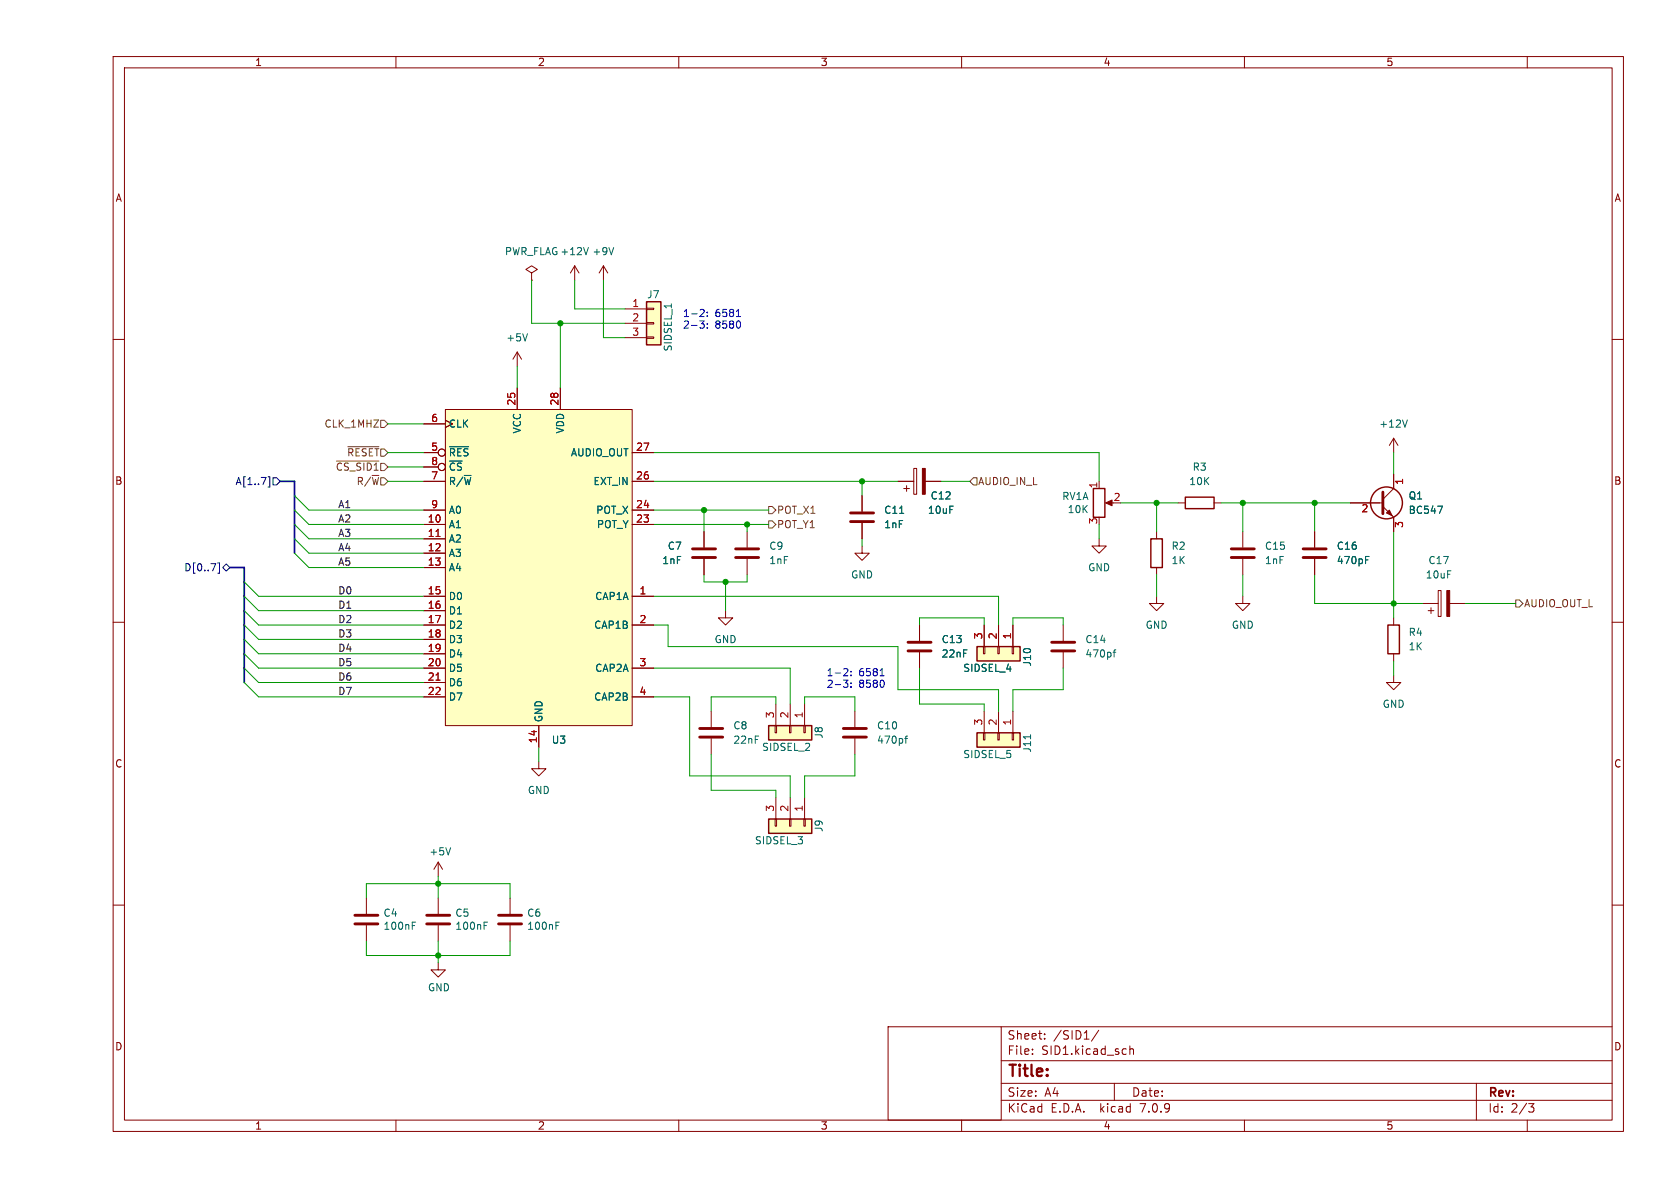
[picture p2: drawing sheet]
<svg xmlns="http://www.w3.org/2000/svg" width="297mm" height="210mm" viewBox="0 0 297 210" stroke-linecap="round" stroke-linejoin="round" font-family="sans-serif">
<g fill="none" stroke="#840000" stroke-width=".18">
<path d="M20 10h267v190h-267zM22 12h263v186h-263zM70 10v2M120 10v2M170 10v2M220 10v2M270 10v2M20 60h2M94 48.3l1-.7-1-.6-1 .6 1 .7v1.2M94 49.5h.1M101.6 47l-.8 1.3M101.6 47v2.5"/>
<path d="M101.6 47l.8 1.3M106.7 47l-.8 1.3M106.7 47v2.5M106.7 47l.7 1.3M110.5 54.6h3.8M110.5 57.2h3.8M110.5 59.7h3.8M114.3 59.6h1.3v.2h-1.3zM114.3 57h1.3v.3h-1.3zM114.3 54.5h1.3v.2h-1.3zM285 60h2M74.9 74.9h3.8"/>
<path d="M78.7 72.4h33.1v55.9h-33.1zM91.4 62.2l-.7 1.3M91.4 62.2v2.6M91.4 68.6v3.8M91.4 62.2l.8 1.3M99.1 68.6v3.8M246.4 77.5l-.8 1.2M246.4 77.5v2.5M246.4 77.5l.7 1.2M74.9 85.1h3.8M74.9 92.7h3.8M74.9 95.3h3.8"/>
<path d="M74.9 97.8h3.8M74.9 90.2h3.8M74.9 80h2.6M74.9 82.6h2.6M111.8 85.1h3.8M111.8 92.7h3.8M111.8 90.2h3.8M111.8 80h3.8M124.5 94v2.8M124.5 98.8v2.8M132.1 94v2.8M132.1 98.8v2.8"/>
<path d="M152.4 96.5v1.3h1.3l-1.3 1.3-1.3-1.3h1.3M152.4 87.6v2.8M152.4 92.5v2.8M158.7 85.1h2.8M159.8 86.4h1M160.3 85.9v1M161.5 82.8h.6v4.6h-.6zM163.6 85.1h2.8M194.3 95.3v1.2h1.3l-1.3 1.3-1.3-1.3h1.3M194.3 85.1v1.3M195.8 88.9h1M204.5 94v1.3"/>
<path d="M208.3 88.9h1.2M214.6 88.9h1.3M219.7 94v2.8M219.7 98.8v2.8M232.4 94v2.8M232.4 98.8v2.8M238.8 88.9h5.7M244.5 89.5l1.9 1.9v2.6M246.4 83.8v2.6l-1.9 1.9M20 110h2M74.9 108h3.8M74.9 105.4h3.8"/>
<path d="M74.9 100.3h3.8M74.9 110.5h3.8M74.9 113h3.8M74.9 115.6h3.8M74.9 118.1h3.8M111.8 105.4h3.8M111.8 110.5h3.8M111.8 118.1h3.8M128.3 108v1.2h1.2l-1.2 1.3-1.3-1.3h1.3M162.6 110.5v2.8M162.6 115.3v2.8M173.9 114.3h.2v1.3h-.2z"/>
<path d="M174 110.5v3.8M176.4 114.3h.3v1.3h-.3zM176.5 110.5v3.8M178.9 114.3h.3v1.3h-.3zM179.1 110.5v3.8M188 110.5v2.8M188 115.3v2.8M204.5 105.4v1.3h1.2l-1.2 1.3-1.3-1.3h1.3M204.5 100.3v1.3M219.7 105.4v1.3h1.3l-1.3 1.3-1.3-1.3h1.3M246.4 119.4v1.3h1.2l-1.2 1.2-1.3-1.2h1.3M246.4 109.2v1.3"/>
<path d="M246.4 115.6v1.2M251.5 106.7h2.8M252.5 108h1M253 107.4v1.1M254.3 104.4h.5v4.6h-.5zM256.3 106.7h2.8M285 110h2M74.9 120.7h3.8M74.9 123.2h3.8M95.2 134.6v1.3h1.3l-1.3 1.3-1.2-1.3h1.2M95.2 128.3v3.8M111.8 123.2h3.8"/>
<path d="M125.7 125.7v2.8M125.7 130.6v2.8M137 128.3h.3v1.2h-.3zM137.2 124.5v3.8M139.6 128.3h.2v1.2h-.2zM139.7 124.5v3.8M142.1 128.3h.3v1.2h-.3zM142.2 124.5v3.8M151.1 125.7v2.8M151.1 130.6v2.8M173.9 129.5h.2v1.3h-.2zM174 125.7v3.8"/>
<path d="M176.4 129.5h.3v1.3h-.3zM176.5 125.7v3.8M178.9 129.5h.3v1.3h-.3zM179.1 125.7v3.8M20 160h2M64.8 158.8v2.7M77.5 152.4v2.5M77.5 158.8v2.7M77.5 152.4l-.8 1.3M77.5 152.4l.7 1.3M90.2 158.8v2.7M137 144.8h.3v1.3h-.3z"/>
<path d="M137.2 141v3.8M139.6 144.8h.2v1.3h-.2zM139.7 141v3.8M142.1 144.8h.3v1.3h-.3zM142.2 141v3.8M285 160h2M64.8 163.6v2.8M77.5 170.2v1.3h1.2l-1.2 1.2-1.3-1.2h1.3M77.5 163.6v2.8M90.2 163.6v2.8M70 198v2M120 198v2"/>
<path d="M157 181.5h20v16.5h-20zM170 198v2M177 194.5h108M177 191.5h108M177 187.5h108M177 181.5h108M182.5 186.3v.1M182.5 185.5v.1M184.7 183.6v.1M184.7 182.8v.1M194.2 182.1l-1.2 2M197 191.5v3"/>
<path d="M199.7 184.9v1.5M199.7 185.5l.3-.1 .3 .1 .1 .9M220 198v2M261 191.5v6.5M270 198v2M270.2 195.1h1l-.5 .6 .4 .1 .1 .5-.3 .3h-.4"/>
<circle cx="78.1" cy="80" r=".63"/>
<circle cx="78.1" cy="82.5" r=".63"/>
</g>
<g fill="none" stroke="#840000" stroke-width=".51">
<path d="M122.4 98.6h4.1M122.4 97h4.1M130 98.6h4.1M130 97h4.1M150.4 92.2h4M150.4 90.7h4M217.7 98.6h4M217.7 97h4M230.4 98.6h4M230.4 97h4M244.5 87v3.8M160.5 115.1h4.1"/>
<path d="M160.5 113.5h4.1M185.9 115.1h4.1M185.9 113.5h4.1M123.7 130.3h4.1M123.7 128.8h4.1M149.1 130.3h4.1M149.1 128.8h4.1M62.7 163.3h4.1M62.7 161.8h4.1M75.4 163.3h4.1M75.4 161.8h4.1M88.1 163.3h4.1"/>
<path d="M88.1 161.8h4.1"/>
</g>
<g fill="none" stroke="#006464" stroke-width=".18">
<path d="M93.3 59l-.5 1.3M104 43.8l-.4 1.2M108.5 43.8l-.4 1.2M79.5 79h3.3M248.8 74.2l-.4 1.3M159 90.7h.8M241.4 99h.4M241.4 98.4h.6M254.2 89.5h.8l-.5 1.2M196.8 115.3h.5M197.3 114.9l-.3 .2v1M159.9 130.5h.5"/>
<path d="M160.4 130.1l-.3 .2v1.1M182.2 129.9v.7M79.7 149.9l-.5 1.2M72.9 163.6h.4M72.9 163h.6M85.6 163.6h.4M85.6 163h.6M98.3 163.6h.4M98.3 163h.6"/>
</g>
<g fill="#840000" stroke="#840000" stroke-width=".18">
<path d="M255.8 104.4h.5v4.6h-.5z"/>
<path d="M245.1 90.7l.5-.5 .5 1z"/>
<path d="M163.1 82.8h.5v4.6h-.5z"/>
<path d="M195.5 88.9l1.1-.5v1z"/>
</g>
<g fill="#ffffc2" stroke="#ffffc2" stroke-width=".18">
<path d="M135.9 144.8h7.6v2.5h-7.6z"/>
<path d="M172.7 114.3h7.6v2.5h-7.6z"/>
<path d="M114.3 53.3h2.5v7.7h-2.5z"/>
<path d="M135.9 128.3h7.6v2.5h-7.6z"/>
<path d="M172.7 129.5h7.6v2.6h-7.6z"/>
<path d="M78.7 72.4h33.1v55.9h-33.1z"/>
</g>
<g fill="none" stroke="#840000" stroke-width=".25">
<path d="M114.3 53.3h2.5v7.7h-2.5zM193.3 86.4h2v5h-2zM203.5 95.3h2v5h-2zM209.5 87.9h5.1v2h-5.1zM172.7 114.3h7.6v2.5h-7.6zM245.4 110.5h2v5.1h-2zM135.9 128.3h7.6v2.5h-7.6zM172.7 129.5h7.6v2.6h-7.6zM135.9 144.8h7.6v2.5h-7.6z"/>
<circle cx="245.1" cy="88.9" r="2.82"/>
</g>
<path d="M77.1 94.8h.7M77.1 120.2h.7" fill="none" stroke="#a90000" stroke-width=".18"/>
<path d="M61.5 79h5.5M67.3 74.3h.6l.7 .6-.7 .7h-.6zM59.5 81.5h7.5M135.9 89.5h.6l.7 .7-.7 .6h-.6zM135.9 92.1h.6l.7 .6-.7 .6h-.6zM172.1 84.5h.6v1.2h-.6l-.7-.6zM268 106h.6l.6 .7-.6 .6h-.6z" fill="none" stroke="#725600" stroke-width=".18"/>
<path d="M38.5 99.5h.3v1.8h-.3M47.4 84.3h.3v1.8h-.3M48.3 84.5h.6l.6 .6-.6 .6h-.6zM39.4 100.3l.6-.6 .6 .6-.6 .7z" fill="none" stroke="#000084" stroke-width=".18"/>
<g fill="none" stroke="#0000c2" stroke-width=".18">
<path d="M123.7 56.7h.8l-.4 .5 .3 .1 .1 .5-.2 .2h-.4M124 54.7l.4 .1 .1 .3-.8 .9h.8M125 55.8v.2M125 55.2v.1M125 57.2v.1M125 57.9v.1M130.2 56h.7M130.8 57v.8M149.4 118.2l.4 .1 .1 .3-.8 .9h.8M150.4 119.3v.2M150.4 118.7v.1M155.6 119.5h.7"/>
<path d="M149.1 120.2h.8l-.4 .5 .3 .1 .1 .5-.2 .2h-.4M150.4 120.7v.1M150.4 121.4v.1M156.2 120.5v.8"/>
</g>
<path d="M49.5 85.1h2.6v12.7M40.6 100.3h2.6v20.4" fill="none" stroke="#000084" stroke-width=".3"/>
<g fill="none" stroke="#009600" stroke-width=".18">
<path d="M94 49.5v7.7h16.5M99.1 57.2v11.4M101.6 49.5v5.1h8.9M106.7 49.5v10.2h3.8M68.6 74.9h6.3M91.4 64.8v3.8M52.1 87.6l2.5 2.6h20.3M52.1 90.2l2.5 2.5h20.3M52.1 97.8l2.5 2.5h20.3M52.1 95.3l2.5 2.5h20.3M52.1 92.7l2.5 2.6h20.3M68.6 80h6.3"/>
<path d="M68.6 85.1h6.3M68.6 82.6h6.3M115.6 90.2h20.3M115.6 80h78.7v5.1M115.6 85.1h43.1M115.6 92.7h20.3M124.5 90.2v3.8M132.1 92.7v1.3M152.4 85.1v2.5M152.4 95.3v1.2M166.4 85.1h5M194.3 92.7v2.6"/>
<path d="M198.1 88.9h10.2M204.5 88.9v5.1M215.9 88.9h22.9M219.7 88.9v5.1M232.4 88.9v5.1M246.4 80v3.8M246.4 94v15.2M43.2 105.4l2.5 2.6h29.2M43.2 102.9l2.5 2.5h29.2M43.2 115.6l2.5 2.5h29.2M43.2 110.5l2.5 2.5h29.2M43.2 118.1l2.5 2.6h29.2"/>
<path d="M43.2 108l2.5 2.5h29.2M43.2 113l2.5 2.6h29.2M115.6 110.5h2.5v3.8h40.6v7.6h17.8v3.8M115.6 105.4h60.9v5.1M115.6 118.1h24.1v6.4M124.5 101.6v1.3h7.6v-1.3M128.3 102.9v5.1M162.6 110.5v-1.3h11.4v1.3M162.6 118.1v6.4h11.4v1.2M179.1 110.5v-1.3h8.9v1.3M188 118.1v3.8h-8.9v3.8M204.5 101.6v3.8"/>
<path d="M219.7 101.6v3.8M232.4 101.6v5.1h19.1M246.4 116.8v2.6M259.1 106.7h8.9M43.2 120.7l2.5 2.5h29.2M95.2 132.1v2.5M115.6 123.2h6.3v14h17.8v3.8M125.7 133.4v6.3h11.5v1.3M137.2 124.5v-1.3h-11.5v2.5M142.2 124.5v-1.3h8.9v2.5M151.1 133.4v3.8h-8.9v3.8M64.8 158.8v-2.6h25.4v2.6"/>
<path d="M77.5 154.9v3.9M64.8 166.4v2.5h25.4v-2.5M77.5 166.4v3.8"/>
</g>
<g fill="#009600" stroke="#009600" stroke-width=".18">
<circle cx="152.4" cy="85.1" r=".46"/>
<circle cx="132.1" cy="92.7" r=".46"/>
<circle cx="124.5" cy="90.2" r=".46"/>
<circle cx="99.1" cy="57.2" r=".46"/>
<circle cx="77.5" cy="156.2" r=".46"/>
<circle cx="77.5" cy="168.9" r=".46"/>
<circle cx="232.4" cy="88.9" r=".46"/>
<circle cx="246.4" cy="106.7" r=".46"/>
<circle cx="204.5" cy="88.9" r=".46"/>
<circle cx="219.7" cy="88.9" r=".46"/>
<circle cx="128.3" cy="102.9" r=".46"/>
</g>
<text font-size="2.8" fill="#840000" x="178" y="190.9">Title:</text>
<g font-size="2.1" fill="#840000">
<text x="178" y="184">Sheet:</text>
<text x="186.2" y="184">/SID1/</text>
<text x="178" y="186.7">File:</text>
<text x="184.1" y="186.7">SID1.kicad_sch</text>
<text x="178" y="196.9">KiCad</text>
<text x="178" y="194.1">Size:</text>
<text x="184.7" y="194.1">A4</text>
<text x="185.7" y="196.9">E.D.A.</text>
<text x="194.6" y="196.9">kicad</text>
<text x="200" y="194.1">Date:</text>
<text x="201.8" y="196.9">7.0.9</text>
<text x="263" y="194.3">Rev:</text>
<text x="263" y="196.9">Id:</text>
<text x="267.1" y="196.9">2/3</text>
</g>
<g font-size="1.8" fill="#840000">
<text x="45" y="11.9">1</text>
<text x="95" y="11.9">2</text>
<text x="145" y="11.9">3</text>
<text x="195" y="11.9">4</text>
<text x="245" y="11.9">5</text>
<text x="20.3" y="35.9">A</text>
<text x="285.3" y="35.9">A</text>
<text x="20.3" y="85.9">B</text>
<text x="285.3" y="85.9">B</text>
<text x="20.3" y="135.9">C</text>
<text x="285.3" y="135.9">C</text>
<text x="20.3" y="185.9">D</text>
<text x="285.3" y="185.9">D</text>
<text x="45" y="199.9">1</text>
<text x="95" y="199.9">2</text>
<text x="145" y="199.9">3</text>
<text x="195" y="199.9">4</text>
<text x="245" y="199.9">5</text>
</g>
<g font-size="1.8" fill="#006464">
<text x="89.2" y="45.3">PWR_FLAG+12V</text>
<text x="104.6" y="45.3">+9V</text>
<text x="114.3" y="52.9">J7</text>
<text x="89.4" y="60.6">+5V</text>
<text x="119" y="62.2" transform="rotate(-90 119 62.2)">SIDSEL_1</text>
<text x="79.2" y="75.8">CLK</text>
<text x="92.3" y="76.7" transform="rotate(-90 92.3 76.7)">VCC</text>
<text x="99.9" y="76.7" transform="rotate(-90 99.9 76.7)">VDD</text>
<text x="243.7" y="75.8">+12V</text>
<text x="79.2" y="80.9">~{RES}</text>
<text x="79.2" y="83.4">~{CS}</text>
<text x="100.8" y="80.9">AUDIO_OUT</text>
<text x="210.7" y="83.4">R3</text>
<text x="79.2" y="86">R/~{W}</text>
<text x="104.8" y="86">EXT_IN</text>
<text x="164.4" y="88.5">C12</text>
<text x="187.7" y="88.6">RV1A</text>
<text x="210.1" y="86">10K</text>
<text x="248.9" y="88.5">Q1</text>
<text x="79.2" y="93.6">A1</text>
<text x="79.2" y="91">A0</text>
<text x="105.3" y="91">POT_X</text>
<text x="105.4" y="93.6">POT_Y</text>
<text x="156.2" y="93.6">1nF</text>
<text x="156.2" y="91">C11</text>
<text x="163.9" y="91">10uF</text>
<text x="188.7" y="90.9">10K</text>
<text x="248.9" y="91">BC547</text>
<text x="79.2" y="96.1">A2</text>
<text x="79.2" y="98.7">A3</text>
<text x="79.2" y="101.2">A4</text>
<text x="117" y="99.9">1nF</text>
<text x="118" y="97.4">C7</text>
<text x="135.9" y="97.4">C9</text>
<text x="135.9" y="99.9">1nF</text>
<text x="192.3" y="101.2">GND</text>
<text x="207" y="97.4">R2</text>
<text x="207" y="99.9">1K</text>
<text x="223.5" y="99.9">1nF</text>
<text x="223.5" y="97.4">C15</text>
<text x="236.2" y="99.9">470pF</text>
<text x="236.2" y="97.4">C16</text>
<text x="252.4" y="99.9">C17</text>
<text x="79.2" y="106.3">D0</text>
<text x="105.1" y="106.3">CAP1A</text>
<text x="150.4" y="102.5">GND</text>
<text x="252" y="102.5">10uF</text>
<text x="79.2" y="108.8">D1</text>
<text x="79.2" y="111.4">D2</text>
<text x="79.2" y="113.9">D3</text>
<text x="104.9" y="111.4">CAP1B</text>
<text x="126.2" y="113.9">GND</text>
<text x="166.4" y="113.9">C13</text>
<text x="191.8" y="113.9">C14</text>
<text x="202.4" y="111.4">GND</text>
<text x="217.7" y="111.4">GND</text>
<text x="248.9" y="112.6">R4</text>
<text x="79.2" y="116.4">D4</text>
<text x="79.2" y="119">D5</text>
<text x="105.1" y="119">CAP2A</text>
<text x="166.4" y="116.4">22nF</text>
<text x="170.2" y="119">SIDSEL_4</text>
<text x="182.5" y="117.9" transform="rotate(-90 182.5 117.9)">J10</text>
<text x="191.8" y="116.4">470pf</text>
<text x="248.9" y="115.2">1K</text>
<text x="79.2" y="121.5">D6</text>
<text x="79.2" y="124.1">D7</text>
<text x="104.9" y="124.1">CAP2B</text>
<text x="244.3" y="125.3">GND</text>
<text x="96.1" y="127.8" transform="rotate(-90 96.1 127.8)">GND</text>
<text x="97.5" y="131.7">U3</text>
<text x="129.5" y="129.1">C8</text>
<text x="129.5" y="131.7">22nF</text>
<text x="145.6" y="130.7" transform="rotate(-90 145.6 130.7)">J8</text>
<text x="154.9" y="129.1">C10</text>
<text x="154.9" y="131.7">470pf</text>
<text x="134.6" y="132.9">SIDSEL_2</text>
<text x="170.2" y="134.2">SIDSEL_5</text>
<text x="182.5" y="133.1" transform="rotate(-90 182.5 133.1)">J11</text>
<text x="93.2" y="140.6">GND</text>
<text x="133.4" y="149.5">SIDSEL_3</text>
<text x="145.6" y="147.2" transform="rotate(-90 145.6 147.2)">J9</text>
<text x="75.8" y="151.4">+5V</text>
<text x="67.7" y="162.3">C4</text>
<text x="67.7" y="164.6">100nF</text>
<text x="80.4" y="162.3">C5</text>
<text x="80.4" y="164.6">100nF</text>
<text x="93.1" y="162.3">C6</text>
<text x="93.1" y="164.6">100nF</text>
<text x="75.6" y="175.4">GND</text>
</g>
<g font-size="1.8" fill="#a90000">
<text x="111.7" y="54.4">1</text>
<text x="111.7" y="56.9">2</text>
<text x="111.7" y="59.4">3</text>
<text x="91.2" y="71.8" transform="rotate(-90 91.2 71.8)">25</text>
<text x="98.8" y="71.8" transform="rotate(-90 98.8 71.8)">28</text>
<text x="76.1" y="74.7">6</text>
<text x="76.1" y="79.8">5</text>
<text x="76.1" y="82.3">8</text>
<text x="112.4" y="79.8">27</text>
<text x="76.1" y="84.8">7</text>
<text x="76.1" y="89.9">9</text>
<text x="112.4" y="89.9">24</text>
<text x="112.4" y="84.8">26</text>
<text x="194.1" y="86.4" transform="rotate(-90 194.1 86.4)">1</text>
<text x="196.8" y="88.6">2</text>
<text x="248.4" y="85.8" transform="rotate(-90 248.4 85.8)">1</text>
<text x="75.5" y="92.5">10</text>
<text x="75.5" y="95">11</text>
<text x="112.4" y="92.5">23</text>
<text x="194.1" y="92.8" transform="rotate(-90 194.1 92.8)">3</text>
<text x="240.6" y="90.9">2</text>
<text x="248.4" y="93.4" transform="rotate(-90 248.4 93.4)">3</text>
<text x="75.5" y="97.5">12</text>
<text x="75.5" y="100.1">13</text>
<text x="75.5" y="105.2">15</text>
<text x="75.5" y="107.7">16</text>
<text x="113" y="105.2">1</text>
<text x="75.5" y="110.2">17</text>
<text x="75.5" y="112.8">18</text>
<text x="113" y="110.2">2</text>
<text x="173.7" y="113.1" transform="rotate(-90 173.7 113.1)">3</text>
<text x="176.3" y="113.1" transform="rotate(-90 176.3 113.1)">2</text>
<text x="178.8" y="113.1" transform="rotate(-90 178.8 113.1)">1</text>
<text x="75.5" y="115.3">19</text>
<text x="75.5" y="117.9">20</text>
<text x="113" y="117.9">3</text>
<text x="75.5" y="120.4">21</text>
<text x="75.5" y="122.9">22</text>
<text x="113" y="122.9">4</text>
<text x="95" y="131.5" transform="rotate(-90 95 131.5)">14</text>
<text x="136.9" y="127.1" transform="rotate(-90 136.9 127.1)">3</text>
<text x="139.4" y="127.1" transform="rotate(-90 139.4 127.1)">2</text>
<text x="142" y="127.1" transform="rotate(-90 142 127.1)">1</text>
<text x="173.7" y="128.3" transform="rotate(-90 173.7 128.3)">3</text>
<text x="176.3" y="128.3" transform="rotate(-90 176.3 128.3)">2</text>
<text x="178.8" y="128.3" transform="rotate(-90 178.8 128.3)">1</text>
<text x="136.9" y="143.6" transform="rotate(-90 136.9 143.6)">3</text>
<text x="139.4" y="143.6" transform="rotate(-90 139.4 143.6)">2</text>
<text x="142" y="143.6" transform="rotate(-90 142 143.6)">1</text>
</g>
<g font-size="1.8" fill="#0000c2">
<text x="120.6" y="56.1">1-2:</text>
<text x="120.6" y="58.2">2-3:</text>
<text x="126.4" y="56.1">6581</text>
<text x="126.4" y="58.2">8580</text>
<text x="146" y="119.6">1-2:</text>
<text x="151.8" y="119.6">6581</text>
<text x="146" y="121.7">2-3:</text>
<text x="151.8" y="121.7">8580</text>
</g>
<g font-size="1.8" fill="#725600">
<text x="57.3" y="75.8">CLK_1MHZ</text>
<text x="59.3" y="83.4">~{CS_SID1}</text>
<text x="61.3" y="80.9">~{RESET}</text>
<text x="63" y="86">R/~{W}</text>
<text x="172.8" y="86">AUDIO_IN_L</text>
<text x="137.3" y="91">POT_X1</text>
<text x="137.3" y="93.6">POT_Y1</text>
<text x="269.3" y="107.5">AUDIO_OUT_L</text>
</g>
<g font-size="1.8" fill="#000084">
<text x="41.5" y="86">A[1..7]</text>
<text x="32.5" y="101.2">D[0..7]</text>
</g>
<g font-size="1.8" fill="#0f0f0f">
<text x="59.7" y="89.9">A1</text>
<text x="59.7" y="92.4">A2</text>
<text x="59.7" y="95">A3</text>
<text x="59.7" y="100.1">A5</text>
<text x="59.7" y="97.5">A4</text>
<text x="59.7" y="105.1">D0</text>
<text x="59.7" y="107.7">D1</text>
<text x="59.7" y="110.2">D2</text>
<text x="59.7" y="112.8">D3</text>
<text x="59.7" y="115.3">D4</text>
<text x="59.7" y="117.8">D5</text>
<text x="59.7" y="120.4">D6</text>
<text x="59.7" y="122.9">D7</text>
</g>
</svg>
